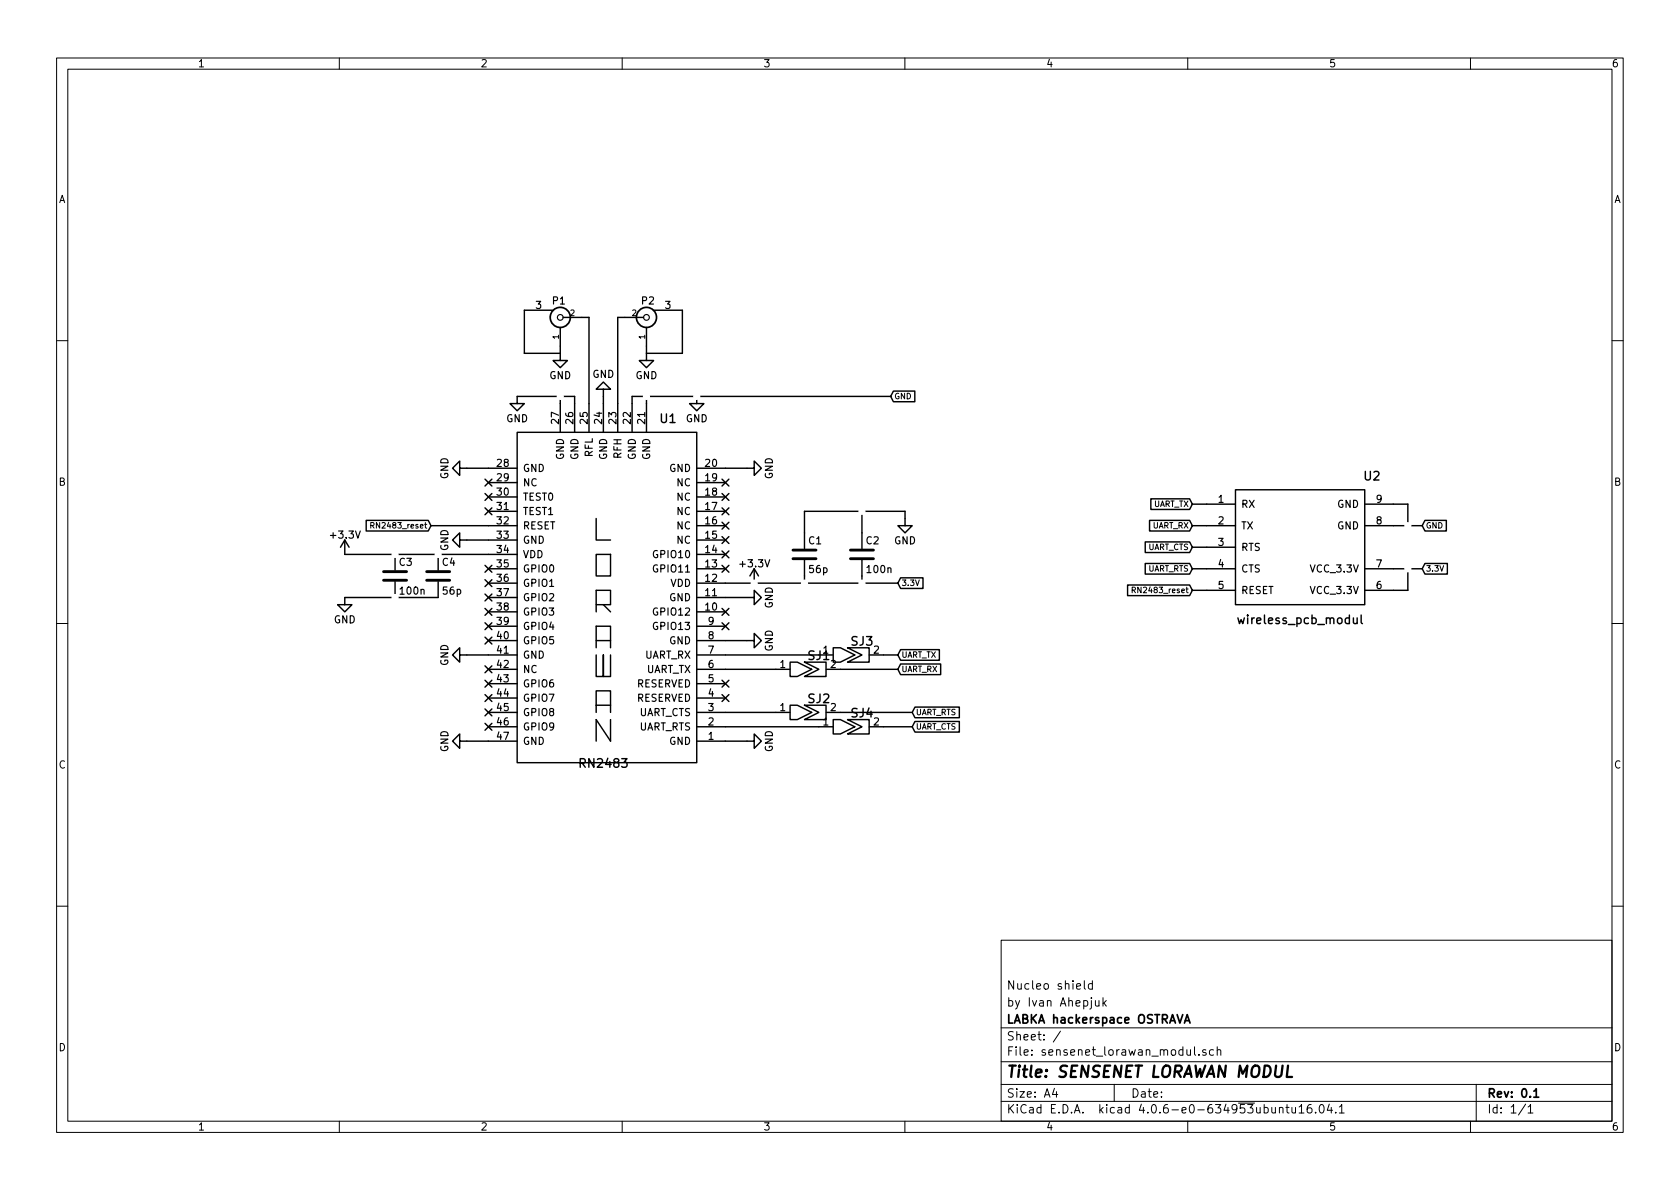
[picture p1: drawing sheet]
<svg xmlns="http://www.w3.org/2000/svg" width="297mm" height="210mm" viewBox="0 0 297 210" stroke-linecap="round" stroke-linejoin="round" font-family="sans-serif">
<g fill="none" stroke="#000" stroke-width=".18">
<path d="M10 10.3h277v189.9h-277zM12 12.2h273v186.1h-273zM60 10.3v1.9M110 10.3v1.9M160 10.3v1.9M210 10.3v1.9M260 10.3v1.9M10 60.2h2M285 60.2h2M65.6 92.9h.4l.1-.4-.5-.1v1M65.8 92.9l.3 .5M10 110.3h2"/>
<path d="M200.2 104.4l.5-.1v-.4l-.5-.1v1M200.4 104.4l.4 .4M285 110.3h2M10 160.2h2M177 166.3h108v32h-108zM191.7 173.4v1.3l.2 .2M193.1 174l-.4-.1-.3 .3 .1 .6 .2 .1 .4-.1M193.1 173.4v1.5M193.7 176.9l.1 .9 .3 .1 .2-.1M194.3 176.9v1M195 176.4v1.5M195.2 177.4l.4 .5"/>
<path d="M195.6 176.9l-.6 .6M285 160.2h2M60 198.3v1.9M110 198.3v1.9M160 198.3v1.9M177 194.8h108M177 191.8h108M177 187.8h108M177 181.8h108M186.4 192.5l-.3 1h.9M186.8 193v1M187.5 182.3l-1.3 2"/>
<path d="M197 191.8v3M210 198.3v1.9M211.2 185.1v1.3l.2 .2M212 186.5v.1M213.2 185.7a.37 .37 0 0 0-.6 .1l.1 .2 .5 .2 .1 .1-.2 .3-.5-.1M214.6 185.7l-.5-.1-.3 .3 .1 .6 .2 .1 .5-.1M215.2 185.7l.2-.1 .4 .1v.9M215.2 185.1v1.5M226.2 196l.2-.2 .4 .1v.9M226.2 195.8v1M227.4 195.8h.5M227.6 195.3v1.3l.3 .2"/>
<path d="M228.4 195.8l.1 .9 .4 .1 .2-.1M229.1 195.8v1M229.7 195.8l.4-.5v1.5M229.7 196.8h.9M231.8 195.3a.59 .59 0 0 0-.7 .7l.1 .7 .2 .1 .5-.1 .1-.5-.2-.2-.4-.1-.3 .3M232.6 196.7v.1M233.4 195.5l.2-.2a.81 .81 0 0 1 .6 .6 .81 .81 0 0 1-.3 .8l-.1 .1a.79 .79 0 0 1-.4-1.3zM235 195.2l-.3 1.1h.9M235.4 195.8v1M236.2 196.7v.1M236.8 195.8l.4-.5v1.5M236.8 196.8h.9"/>
<path d="M260 198.3v1.9M261 191.8v6.5M269.7 195.2l-1.2 2M270.2 195.8l.4-.5v1.5M270.2 196.8h.8"/>
</g>
<g fill="none" stroke="#000" stroke-width=".3">
<path d="M209.4 180.9l.5-1.5 .5 1.5M209.5 180.5h.8M271.2 193l.4-.5v1.5M271.2 194h.9"/>
<circle cx="99.1" cy="56.1" r="1.78"/>
<circle cx="114.3" cy="56.1" r="1.78"/>
</g>
<path d="M227.7 188.4l-.2 2h.9" fill="none" stroke="#000" stroke-width=".41"/>
<g fill="none" stroke="#000" stroke-width=".25">
<path d="M97.8 54.9h-5.1v7.6h6.4M99.1 57.9v4.6M99.6 56.1h4.5v20.3M113.8 56.1h-4.6v20.3M114.3 57.9v4.6M115.6 54.9h5v7.6h-6.3M91.4 76.4h31.8v58.5h-31.8zM91.4 71.4h1.3l-1.3 1.2-1.2-1.2h1.2v-1.3h10.2v6.3M99.1 62.5v1.2h1.2l-1.2 1.3-1.3-1.3h1.3M99.1 70.1v6.3M106.7 68.8h-1.3l1.3-1.2 1.2 1.2h-1.2v7.6M114.3 62.5v1.2h1.3l-1.3 1.3-1.3-1.3h1.3"/>
<path d="M114.3 70.1v6.3M123.2 70.1v1.3h-1.3l1.3 1.2 1.3-1.2h-1.3M157.5 70.1h-45.7v6.3M158 69.2h3.7v1.8h-3.7l-.5-.9zM61 95.5v2.5h30.4M61 95.5l-.8 1.3M61 95.5l.7 1.3M64.7 92h11l.5 1-.5 .9h-11zM69.8 98v2.8M76.2 93h15.2M77.5 98v2.8M81.3 95.5v1.3l-1.3-1.3 1.3-1.3v1.3h10.1"/>
<path d="M81.3 82.8v1.3l-1.3-1.3 1.3-1.3v1.3h10.1M85.8 84.7l1.2 1.2M85.8 87.3l1.2 1.2M85.8 89.8l1.2 1.2M85.8 100l1.2 1.2M86.4 87.9h5M86.4 90.4h5M86.4 85.3h5M87 84.7l-1.2 1.2M87 87.3l-1.2 1.2M87 89.8l-1.2 1.2M87 100l-1.2 1.2"/>
<path d="M105.4 91.7v3.8h2.5M105.4 98h2.5v3.8h-2.5zM123.2 82.8h10.1v1.3l1.3-1.3-1.3-1.3v1.3M123.2 87.9h5.1M123.2 90.4h5.1M123.2 93h5.1M123.2 95.5h5.1M123.2 98h5.1M123.2 85.3h5.1M127.7 94.9l1.2 1.2M127.7 92.3l1.2 1.3M127.7 89.8l1.2 1.2"/>
<path d="M127.7 87.3l1.2 1.2M127.7 84.7l1.2 1.2M127.7 97.4l1.2 1.2M127.7 100l1.2 1.2M128.9 94.9l-1.2 1.2M128.9 92.3l-1.2 1.3M128.9 89.8l-1.2 1.2M128.9 87.3l-1.2 1.2M128.9 84.7l-1.2 1.2M128.9 97.4l-1.2 1.2M128.9 100l-1.2 1.2M142.2 99.1v4"/>
<path d="M152.4 90.4v6.6M152.4 99.1v4M160 93h1.3l-1.3 1.2-1.3-1.2h1.3v-2.6h-17.8v6.6M202.5 95.8h7.8l.5 1-.5 .9h-7.8zM202.5 99.6h7.8l.5 1-.5 .9h-7.8zM203.3 92h7l.5 1-.5 .9h-7zM203.5 88.2h6.8l.5 .9-.5 1h-6.8zM210.8 93h7.6M210.8 89.1h7.6M210.8 96.8h7.6M218.4 86.6h22.9v20.3h-22.9zM241.3 93h10.2"/>
<path d="M241.3 89.1h7.6v3.9M251.9 92h3.8v1.9h-3.8l-.4-.9zM251.9 99.6h4v1.9h-4l-.4-.9zM69.8 102.9v2.8M77.5 102.9v2.8h-16.5v1.2h-1.3l1.3 1.3 1.2-1.3h-1.2M81.3 115.8v1.3l-1.3-1.3 1.3-1.3v1.3h10.1M85.8 117.7l1.2 1.3M85.8 102.5l1.2 1.2M85.8 105l1.2 1.3M85.8 107.6l1.2 1.2M85.8 110.1l1.2 1.2M85.8 112.7l1.2 1.2"/>
<path d="M86.4 113.3h5M86.4 118.4h5M86.4 110.7h5M86.4 108.2h5M86.4 105.7h5M86.4 103.1h5M86.4 100.6h5M87 117.7l-1.2 1.3M87 102.5l-1.2 1.2M87 105l-1.2 1.3M87 107.6l-1.2 1.2M87 110.1l-1.2 1.2"/>
<path d="M87 112.7l-1.2 1.2M105.4 114.5v-3.8h2.5v3.8M105.4 106.9h2.5v-2.5h-2.5v3.8M105.4 115.8v3.8h1.3v-3.8v3.8h1.2v-3.8M105.4 113.3h2.5M106.7 106.9l1.2 1.3M123.2 105.7h10.1v1.2l1.3-1.2-1.3-1.3v1.3M123.2 113.3h10.1v1.2l1.3-1.2-1.3-1.3v1.3M123.2 118.4h16.4M123.2 115.8h24.1M123.2 110.7h5.1M123.2 108.2h5.1"/>
<path d="M123.2 103.1h35.5M123.2 100.6h5.1M127.7 107.6l1.2 1.2M127.7 110.1l1.2 1.2M128.9 107.6l-1.2 1.2M128.9 110.1l-1.2 1.2M133.3 100.6l-.7 1.2M133.3 100.6v2.5M133.3 100.6l.8 1.2M139.7 117.1h1.3l2.5 1.3-2.5 1.2h-1.3zM142.2 117.1h3.8v2.5h-3.8l2.6-1.2zM146.1 118.4h12.6"/>
<path d="M147.3 114.5h1.3l2.5 1.3-2.5 1.3h-1.3zM149.9 114.5h3.8v2.6h-3.8l2.5-1.3zM153.7 115.8h5M159.2 114.9h6.9v1.9h-6.9l-.5-1zM159.2 117.4h7.1v1.9h-7.1l-.5-.9zM159.2 102.2h4v1.9h-4l-.5-1zM199.4 103.4h10.9l.5 1-.5 .9h-10.9zM210.8 100.6h7.6M210.8 104.4h7.6M239.3 109.3v.8a.38 .38 0 0 0 .7 0M240 109.3v1M240.7 108.8v1.3l.2 .2"/>
<path d="M241.3 100.6h10.2M248.9 100.6v3.8h-7.6M81.3 131.1v1.2l-1.3-1.2 1.3-1.3v1.3h10.1M85.8 120.3l1.2 1.2M85.8 122.8l1.2 1.2M85.8 125.4l1.2 1.2M85.8 127.9l1.2 1.2M86.4 128.5h5M86.4 126h5M86.4 123.4h5M86.4 120.9h5M87 120.3l-1.2 1.2"/>
<path d="M87 122.8l-1.2 1.2M87 125.4l-1.2 1.2M87 127.9l-1.2 1.2M105.4 124.7v-2.5h2.5v3.8M105.4 124.7v1.3M105.4 124.7h2.5M107.9 127.2v3.9l-2.5-3.9v3.9M123.2 131.1h10.1v1.2l1.3-1.2-1.3-1.3v1.3M123.2 128.5h24.1M123.2 126h16.4M123.2 123.4h5.1M123.2 120.9h5.1"/>
<path d="M127.7 122.8l1.2 1.2M127.7 120.3l1.2 1.2M128.9 122.8l-1.2 1.2M128.9 120.3l-1.2 1.2M139.7 124.7h1.3l2.5 1.3-2.5 1.2h-1.3zM142.2 124.7h3.8v2.5h-3.8l2.6-1.2zM146.1 126h15.2M147.3 127.2h1.3l2.5 1.3-2.5 1.3h-1.3zM149.9 127.2h3.8v2.6h-3.8l2.5-1.3zM153.7 128.5h7.6M161.8 127.6h7.8v1.9h-7.8l-.5-1zM161.8 125h7.8v1.9h-7.8l-.5-.9z"/>
</g>
<g fill="none" stroke="#000" stroke-width=".2">
<circle cx="99.1" cy="56.1" r=".51"/>
<circle cx="114.3" cy="56.1" r=".51"/>
</g>
<g fill="#fff" stroke="#fff" stroke-width=".25">
<circle cx="99.1" cy="70.1" r=".51"/>
<circle cx="114.3" cy="70.1" r=".51"/>
<circle cx="133.4" cy="103.1" r=".51"/>
<circle cx="123.2" cy="70.1" r=".51"/>
<circle cx="142.2" cy="103.1" r=".51"/>
<circle cx="152.4" cy="103.1" r=".51"/>
<circle cx="152.4" cy="90.4" r=".51"/>
<circle cx="69.9" cy="98" r=".51"/>
<circle cx="77.5" cy="98" r=".51"/>
<circle cx="69.9" cy="105.7" r=".51"/>
<circle cx="248.9" cy="93" r=".51"/>
<circle cx="248.9" cy="100.6" r=".51"/>
</g>
<path d="M140.2 98.8h4.1M140.2 97.3h4.1M150.4 98.8h4M150.4 97.3h4M67.8 102.6h4.1M67.8 101.1h4.1M75.4 102.6h4.1M75.4 101.1h4.1" fill="none" stroke="#000" stroke-width=".51"/>
<text font-size="2.8" x="178" y="190.5">Title: SENSENET LORAWAN MODUL</text>
<g font-size="2.1">
<text x="116.8" y="74.8">U1</text>
<text x="241.2" y="85">U2</text>
<text x="219.4" y="110.4">wireless_pcb_modul</text>
<text x="142.9" y="116.7">SJ1</text>
<text x="150.5" y="114.2">SJ3</text>
<text x="142.9" y="124.3">SJ2</text>
<text x="150.5" y="126.9">SJ4</text>
<text x="102.8" y="135.8">RN2483</text>
<text x="178" y="178">by Ivan Ahepjuk</text>
<text x="178" y="175">Nucleo shield</text>
<text x="178" y="184">Sheet: /</text>
<text x="178" y="181">LABKA hackerspace OSTRAVA</text>
<text x="178" y="186.7">File: sensenet_lorawan_modul.sch</text>
<text x="178" y="196.9">KiCad E.D.A. kicad 4.0.6-e0-634953ubuntu16.04.1</text>
<text x="178" y="194.1">Size: A4</text>
<text x="200" y="194.1">Date:</text>
<text x="263" y="194.1">Rev: 0.1</text>
<text x="263" y="196.9">Id: 1/1</text>
</g>
<g font-size="1.8">
<text x="35" y="11.9">1</text>
<text x="85" y="11.9">2</text>
<text x="135" y="11.9">3</text>
<text x="185" y="11.9">4</text>
<text x="235" y="11.9">5</text>
<text x="285" y="11.9">6</text>
<text x="10.4" y="35.9">A</text>
<text x="285.4" y="35.9">A</text>
<text x="97.7" y="53.8">P1</text>
<text x="113.5" y="53.8">P2</text>
<text x="94.8" y="54.6">3</text>
<text x="117.6" y="54.6">3</text>
<text x="97.1" y="67">GND</text>
<text x="104.7" y="66.8">GND</text>
<text x="112.3" y="67">GND</text>
<text x="89.5" y="74.6">GND</text>
<text x="98.8" y="74.9" transform="rotate(-90 98.8 74.9)">27</text>
<text x="101.3" y="74.9" transform="rotate(-90 101.3 74.9)">26</text>
<text x="103.9" y="74.9" transform="rotate(-90 103.9 74.9)">25</text>
<text x="106.4" y="74.9" transform="rotate(-90 106.4 74.9)">24</text>
<text x="109" y="74.9" transform="rotate(-90 109 74.9)">23</text>
<text x="111.5" y="74.9" transform="rotate(-90 111.5 74.9)">22</text>
<text x="114" y="74.9" transform="rotate(-90 114 74.9)">21</text>
<text x="121.2" y="74.6">GND</text>
<text x="87.9" y="82.5">28</text>
<text x="92.5" y="83.4">GND</text>
<text x="99.7" y="81.4" transform="rotate(-90 99.7 81.4)">GND</text>
<text x="102.2" y="81.4" transform="rotate(-90 102.2 81.4)">GND</text>
<text x="104.8" y="80.9" transform="rotate(-90 104.8 80.9)">RFL</text>
<text x="107.3" y="81.4" transform="rotate(-90 107.3 81.4)">GND</text>
<text x="109.9" y="81.1" transform="rotate(-90 109.9 81.1)">RFH</text>
<text x="112.4" y="81.4" transform="rotate(-90 112.4 81.4)">GND</text>
<text x="114.9" y="81.4" transform="rotate(-90 114.9 81.4)">GND</text>
<text x="118.2" y="83.4">GND</text>
<text x="124.8" y="82.5">20</text>
<text x="10.4" y="85.9">B</text>
<text x="79.2" y="84.8" transform="rotate(-90 79.2 84.8)">GND</text>
<text x="87.9" y="87.6">30</text>
<text x="87.9" y="85.1">29</text>
<text x="92.5" y="88.5">TEST0</text>
<text x="92.5" y="86">NC</text>
<text x="119.6" y="88.5">NC</text>
<text x="119.6" y="86">NC</text>
<text x="124.8" y="87.6">18</text>
<text x="124.8" y="85.1">19</text>
<text x="136.6" y="84.8" transform="rotate(-90 136.6 84.8)">GND</text>
<text x="215.4" y="88.9">1</text>
<text x="219.5" y="89.8">RX</text>
<text x="236.3" y="89.8">GND</text>
<text x="243.4" y="88.9">9</text>
<text x="285.4" y="85.9">B</text>
<text x="58.6" y="95.2">+3.3V</text>
<text x="87.9" y="90.2">31</text>
<text x="87.9" y="92.7">32</text>
<text x="87.9" y="95.2">33</text>
<text x="92.5" y="91.1">TEST1</text>
<text x="92.5" y="93.6">RESET</text>
<text x="119.6" y="93.6">NC</text>
<text x="119.6" y="91.1">NC</text>
<text x="124.8" y="95.2">15</text>
<text x="124.8" y="92.7">16</text>
<text x="124.8" y="90.2">17</text>
<text x="215.4" y="92.7">2</text>
<text x="219.5" y="93.6">TX</text>
<text x="236.3" y="93.6">GND</text>
<text x="243.4" y="92.7">8</text>
<text x="70.6" y="100">C3</text>
<text x="78.2" y="100">C4</text>
<text x="79.2" y="97.5" transform="rotate(-90 79.2 97.5)">GND</text>
<text x="87.9" y="97.8">34</text>
<text x="87.9" y="100.3">35</text>
<text x="92.5" y="96.1">GND</text>
<text x="92.5" y="98.7">VDD</text>
<text x="92.5" y="101.2">GPIO0</text>
<text x="115.8" y="101.2">GPIO11</text>
<text x="115.8" y="98.7">GPIO10</text>
<text x="119.6" y="96.1">NC</text>
<text x="124.8" y="100.3">13</text>
<text x="124.8" y="97.8">14</text>
<text x="131" y="100.3">+3.3V</text>
<text x="143" y="96.2">C1</text>
<text x="143.1" y="101.3">56p</text>
<text x="153.2" y="96.2">C2</text>
<text x="153.4" y="101.3">100n</text>
<text x="158.1" y="96.2">GND</text>
<text x="215.4" y="96.5">3</text>
<text x="215.4" y="100.3">4</text>
<text x="219.5" y="97.4">RTS</text>
<text x="219.5" y="101.2">CTS</text>
<text x="231.9" y="101.2">VCC_3.3V</text>
<text x="243.4" y="100.3">7</text>
<text x="70.9" y="105.1">100n</text>
<text x="78.4" y="105.1">56p</text>
<text x="87.9" y="102.9">36</text>
<text x="87.9" y="105.4">37</text>
<text x="87.9" y="107.9">38</text>
<text x="92.5" y="103.8">GPIO1</text>
<text x="92.5" y="106.3">GPIO2</text>
<text x="118.2" y="106.3">GND</text>
<text x="118.4" y="103.8">VDD</text>
<text x="124.8" y="107.9">10</text>
<text x="124.8" y="105.4">11</text>
<text x="124.8" y="102.9">12</text>
<text x="136.6" y="107.6" transform="rotate(-90 136.6 107.6)">GND</text>
<text x="215.4" y="104.1">5</text>
<text x="219.5" y="105">RESET</text>
<text x="231.9" y="105">VCC_3.3V</text>
<text x="243.4" y="104.1">6</text>
<text x="59" y="110.2">GND</text>
<text x="87.9" y="113">40</text>
<text x="87.9" y="110.5">39</text>
<text x="92.5" y="113.9">GPIO5</text>
<text x="92.5" y="108.8">GPIO3</text>
<text x="92.5" y="111.4">GPIO4</text>
<text x="115.8" y="111.4">GPIO13</text>
<text x="115.8" y="108.8">GPIO12</text>
<text x="118.2" y="113.9">GND</text>
<text x="125.2" y="113">8</text>
<text x="125.2" y="110.5">9</text>
<text x="79.2" y="117.8" transform="rotate(-90 79.2 117.8)">GND</text>
<text x="87.9" y="115.6">41</text>
<text x="87.9" y="118.1">42</text>
<text x="92.5" y="116.5">GND</text>
<text x="92.5" y="119">NC</text>
<text x="113.8" y="116.5">UART_RX</text>
<text x="114" y="119">UART_TX</text>
<text x="125.2" y="118.1">6</text>
<text x="125.2" y="115.6">7</text>
<text x="136.6" y="115.2" transform="rotate(-90 136.6 115.2)">GND</text>
<text x="137.9" y="118.1">1</text>
<text x="145.5" y="115.6">1</text>
<text x="146.9" y="118.1">2</text>
<text x="154.5" y="115.6">2</text>
<text x="87.9" y="120.6">43</text>
<text x="87.9" y="123.2">44</text>
<text x="87.9" y="125.7">45</text>
<text x="92.5" y="121.5">GPIO6</text>
<text x="92.5" y="124.1">GPIO7</text>
<text x="112.4" y="124.1">RESERVED</text>
<text x="112.4" y="121.5">RESERVED</text>
<text x="125.2" y="125.7">3</text>
<text x="125.2" y="123.2">4</text>
<text x="125.2" y="120.6">5</text>
<text x="137.9" y="125.7">1</text>
<text x="146.9" y="125.7">2</text>
<text x="87.9" y="128.3">46</text>
<text x="87.9" y="130.8">47</text>
<text x="92.5" y="126.6">GPIO8</text>
<text x="92.5" y="129.2">GPIO9</text>
<text x="92.5" y="131.7">GND</text>
<text x="112.8" y="129.2">UART_RTS</text>
<text x="112.8" y="126.6">UART_CTS</text>
<text x="118.2" y="131.7">GND</text>
<text x="125.2" y="130.8">1</text>
<text x="125.2" y="128.3">2</text>
<text x="145.5" y="128.3">1</text>
<text x="154.5" y="128.3">2</text>
<text x="10.4" y="135.9">C</text>
<text x="79.2" y="133" transform="rotate(-90 79.2 133)">GND</text>
<text x="136.6" y="133" transform="rotate(-90 136.6 133)">GND</text>
<text x="285.4" y="135.9">C</text>
<text x="10.4" y="185.9">D</text>
<text x="285.4" y="185.9">D</text>
<text x="35" y="199.9">1</text>
<text x="85" y="199.9">2</text>
<text x="135" y="199.9">3</text>
<text x="185" y="199.9">4</text>
<text x="235" y="199.9">5</text>
<text x="285" y="199.9">6</text>
</g>
<g font-size="1.4">
<text x="98.8" y="59.9" transform="rotate(-90 98.8 59.9)">1</text>
<text x="100.8" y="55.9">2</text>
<text x="111.8" y="55.9">2</text>
<text x="114" y="59.9" transform="rotate(-90 114 59.9)">1</text>
<text x="158.1" y="70.6">GND</text>
<text x="203.8" y="89.6">UART_TX</text>
<text x="66.4" y="93.4">RN2483_reset</text>
<text x="203.7" y="93.4">UART_RX</text>
<text x="252.1" y="93.4">GND</text>
<text x="202.8" y="97.3">UART_CTS</text>
<text x="202.8" y="101.1">UART_RTS</text>
<text x="252.1" y="101.1">3.3V</text>
<text x="159.4" y="103.6">3.3V</text>
<text x="201" y="104.9">RN2483_reset</text>
<text x="159.4" y="116.3">UART_TX</text>
<text x="159.4" y="118.8">UART_RX</text>
<text x="162" y="129">UART_CTS</text>
<text x="162" y="126.5">UART_RTS</text>
</g>
</svg>
